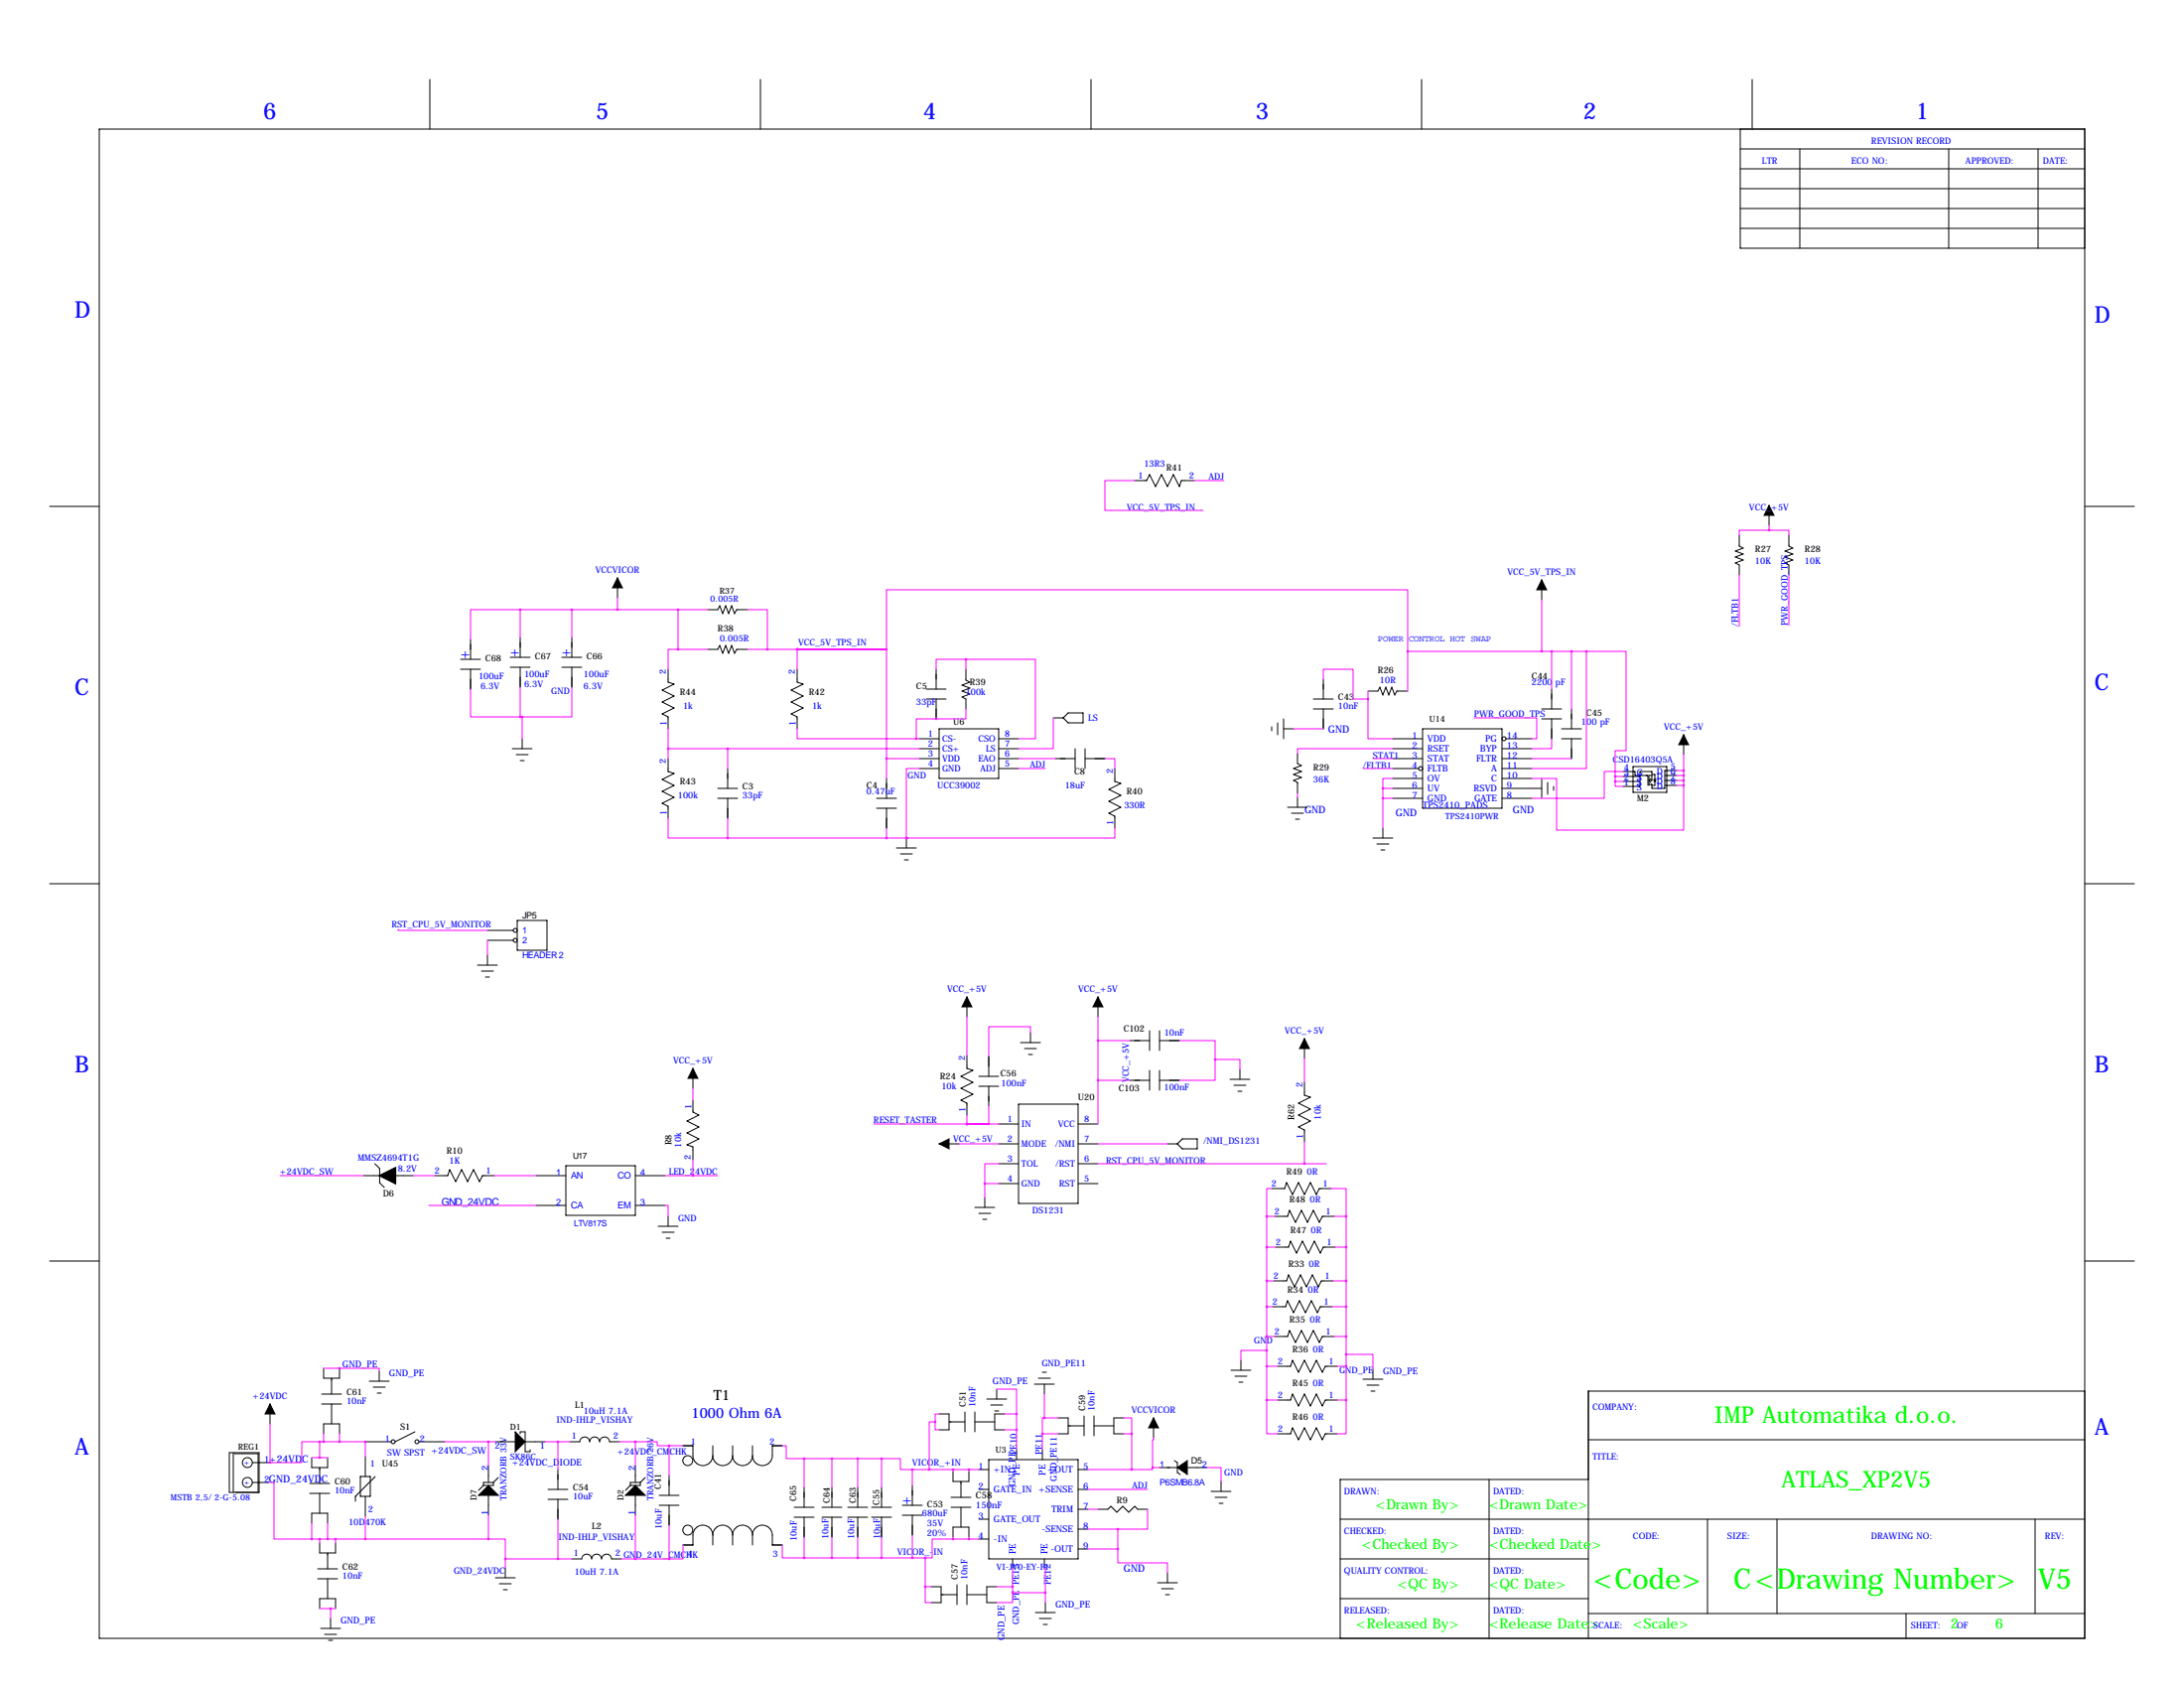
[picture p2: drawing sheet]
<svg xmlns="http://www.w3.org/2000/svg" width="559mm" height="432mm" viewBox="0 0 559 432" stroke-linecap="round" stroke-linejoin="round" font-family="sans-serif">
<g fill="none" stroke="#000" stroke-width=".25">
<path d="M25.4 33h508v386.1h-508zM110 20.3v12.7M194.6 20.3v12.7M279.1 20.3v12.7M363.7 20.3v12.7M445.3 38.1h88.1M445.3 33v30.5h88.1M448.3 20.3v12.7M460.5 38.1v25.4M498.6 38.1v25.4M521.5 38.1v25.4M445.3 48.3h88.1"/>
<path d="M445.3 43.2h88.1M445.3 53.3h88.1M445.3 58.4h88.1M12.7 129.5h12.7M290.3 122.9h3.1l.7-1.5 1.6 3.1 1.5-3.1 1.5 3.1 1.5-3.1 1.6 3.1 .5-1.6h3.3M445 136.9v2.8l1 .5-2 .8 2 .7-2 .8 2 .8-2 .7 1 .5v2.6M452.6 129.3v5.1M457.7 136.9v2.8l1 .5-2 .8 2 .7-2 .8 2 .8-2 .7 1 .5v2.6M533.4 129.5h12.7M158 147.8v5.1M181.1 156h2.5l.5-1.1 .8 2.1 .8-2.1 .7 2.1 .8-2.1 .8 2.1 .5-1h2.8M394.5 148.3v5.1"/>
<path d="M117.9 168.7h5M117.9 171.2h5M120.4 163.6v5.1M120.4 171.2v5.1M130.6 168.1h5M130.6 170.7h5M133.1 163.1v5M133.1 170.7v5.1M143.8 168.1h5M143.8 170.7h5M146.3 163.1v5M146.3 170.7v5.1"/>
<path d="M170.9 171.2v3.3l1.6 .5-3.1 1.5 3.1 1.6-3.1 1.5 3.1 1.5-3.1 1.5 1.5 .8v3M181.1 166.1h2.5l.5-1 .8 2 .8-2 .7 2 .8-2 .8 2 .5-1h2.8M204 171.2v3.3l1.5 .5-3.1 1.5 3.1 1.6-3.1 1.5 3.1 1.5-3.1 1.5 1.6 .8v3M237 176.3h5.1M237 178.8h5.1M239.5 171.2v5.1M239.5 178.8v5.1M247.1 171.2v2.8l1.1 .5-2.1 .8 2.1 .7-2.1 .8 2.1 .7-2.1 .8 1 .5v2.6M336 178.8h5.1M338.6 173.7v5.1M350 176.8h2.6l.5-1 .7 2 .8-2 .7 2 .8-2 .8 2 .5-1h2.8M397 176.3v5.1"/>
<path d="M131.1 191.5h5M132.1 193h3M133.1 194.6h1M133.6 189v2.5M170.9 194.1v3.3l1.6 .5-3.1 1.5 3.1 1.5-3.1 1.5 3.1 1.6-3.1 1.5 1.5 .7v3.1M186.2 196.6v5.1M226.8 199.1v5.1M235.2 189h5.1M235.2 191.5h5.1M235.2 194.1h5.1M235.2 196.6h5.1M240.3 186.4h15.2v12.7h-15.2z"/>
<path d="M255.5 189h5.1M255.5 191.5h5.1M255.5 194.1h5.1M255.5 196.6h5.1M269.5 183.6h2.5M270 194.1h5.1M273.3 182.4h3.8v2.5h-3.8l-1.3-1.3zM275.1 191.5v5.1M277.6 194.1h5.1M277.6 191.5v5.1M285.2 196.6v3.3l1.6 .5-3.1 1.5 3.1 1.6-3.1 1.5 3.1 1.5-3.1 1.5 1.5 .8v3M325.4 185.9v1"/>
<path d="M326.9 184.9v3.1M328.4 186.4h2.6M328.4 183.9v5.1M332 192.8v2.5l1 .5-2 .8 2 .8-2 .7 2 .8-2 .7 1 .6v2.7M336 181.4h5.1M338.6 181.4v5M356.4 199.1h7.6M356.4 189h7.6M356.4 191.5h7.6M356.4 194.1h7.6M356.4 196.6h6.6M364 186.4h20.3v20.4h-20.3z"/>
<path d="M384.3 199.1h7.6M384.3 191.5h7.6M384.3 194.1h7.6M384.3 196.6h7.6M385.3 189h6.6M394.5 181.4h5M394.5 183.9h5M394.5 199.1v5.1M397 183.9v5.1M399.5 186.4h5.1M399.5 189h5.1M402.1 181.4v5"/>
<path d="M402.1 189v5.1M415.3 197.4h3v1h3.3v2.5M415.3 198.6h4.3M415.3 199.9h4.3M417.8 196.1h8.7v6.6h-8.7zM421.1 198.4h.1M421.9 199.6h.8v-2.2h-3.1v3.8h-4.3M421.9 199.6l.5 .6M422.4 199.1l-.5 .5M422.7 198.4h-.8v2.5M422.7 198.1h.7v1.3M423.2 199.9h.5"/>
<path d="M423.2 199.4h.5l-.3 .5zM423.4 199.9v1h-.7M426 198.4h3M426 199.6h3M429 197.1h-3v4.6h-3.3v-1h-.8M430.8 188v5M183.6 201.7h5.1M183.6 204.2h5.1M186.2 204.2v5.1M224.3 204.2h5.1M224.3 206.8h5.1M226.8 206.8v5"/>
<path d="M229.4 216.9h5M230.4 218.4h3M231.4 220h1M231.9 214.4v2.5M329.4 206.5h5.1M330.5 208h3M331.5 209.5h1M332 204v2.5M351.3 214.4h5.1M352.3 215.9h3M353.3 217.4h1M353.8 211.8v2.6"/>
<path d="M356.4 201.7h7.6M356.4 204.2h7.6M384.3 201.7h10.2M384.3 204.2h7.6M396 200.2v3M397.5 201.2v1M426 200.9h3M12.7 226.1h12.7M124.7 238h6.6M132.3 235.5h7.7v7.6h-7.7zM533.4 226.1h12.7M122.2 246.9h5.1"/>
<path d="M123.2 248.4h3M124.2 249.9h1M124.7 240.5h6.6M124.7 244.3v2.6M247.4 255v5.1M280.9 255v5.1M177.3 273.3v5.1M247.4 270v3.3l1.5 .5-3 1.5 3 1.6-3 1.5 3 1.5-3 1.5 1.5 .8v3M250.4 277.9h5.1M250.4 275.3h5.1M253 270.3v5M253 277.9v5.1"/>
<path d="M261.1 266.7h5.1M262.1 268.2h3.1M263.1 269.7h1.1M263.7 264.2v2.5M289.1 266.2h5M289.1 276.4h5M294.1 263.7v5M294.1 273.8v5.1M296.7 266.2h5.1M296.7 263.7v5M296.7 273.8v5.1M296.7 276.4h5.1"/>
<path d="M314.7 276.1h5.1M315.7 277.6h3.1M316.7 279.1h1.1M317.2 273.6v2.5M333.8 265.7v5.1M333.8 276.9v3.3l1.5 .5-3.1 1.5 3.1 1.5-3.1 1.5 3.1 1.6-3.1 1.5 1.6 .8v3M95.9 297.7l1.2 1.2v3.7l1.2 1.2M144.8 298.2h17.8v12.7h-17.8zM177.3 281.4v3.1l1.5 .7-3 1.6 3 1.5-3 1.5 3 1.5-3 1.6 1.5 .5v3.3M240.3 292.6h5.1M255.5 287.5h5.1M255.5 292.6h5.1"/>
<path d="M255.5 297.7h5.1M260.6 282.4h15.2v25.4h-15.2zM275.8 287.5h5.1M275.8 292.6h5.1M275.8 297.7h5.1M298.7 292.6h2.5M301.2 292.6l1.3-1.3h3.8v2.6h-3.8zM93.1 300.7h4M101.2 300.7h4.6M111.3 300.7h3.3l.5-1.5 1.5 3.1 1.5-3.1 1.5 3.1 1.6-3.1 1.5 3.1 .7-1.6h3.1M137.2 300.7h7.6M137.2 308.4h7.6"/>
<path d="M162.6 300.7h7.6M162.6 308.4h7.6M168.4 313.7h5.1M169.4 315.2h3.1M170.4 316.7h1M170.9 311.1v2.6M249.4 308.9h5.1M250.4 310.4h3.1M251.5 311.9h1M252 306.3v2.6M255.5 302.8h5.1M275.8 302.8h5.1"/>
<path d="M325.4 304h3.3l.5-1.5 1.5 3.1 1.5-3.1 1.6 3.1 1.5-3.1 1.5 3.1 .8-1.6h3M326.1 311.1h3.3l.5-1.5 1.6 3.1 1.5-3.1 1.5 3.1 1.5-3.1 1.6 3.1 .7-1.6h3.1M326.4 319h3.3l.5-1.5 1.5 3 1.5-3 1.6 3 1.5-3 1.5 3 .8-1.5h3M12.7 322.6h12.7M325.6 334.3h3.3l.5-1.6 1.6 3.1 1.5-3.1 1.5 3.1 1.5-3.1 1.6 3.1 .7-1.5h3.1M325.9 327.7h3.3l.5-1.6 1.5 3.1 1.5-3.1 1.6 3.1 1.5-3.1 1.5 3.1 .8-1.5h3M533.4 322.6h12.7M69.1 359.2v5M82.3 356.6h5.1M82.3 359.2h5.1M82.8 350v2.6h4.1v-2.6M84.8 352.6v4"/>
<path d="M84.8 359.2v5M94.5 353.3h5.1M95.5 354.8h3.1M96.5 356.4h1M97 350.8v2.5M252.5 357.9h5.1M253.5 359.4h3M255 355.3v2.6M264.7 354.1h5M265.7 352.6h3M266.7 351h1M267.2 354.1v2.5"/>
<path d="M315 350.5h5M316 352h3M317 353.6h1M317.5 348v2.5M326.1 341.9h3.3l.5-1.5 1.6 3 1.5-3 1.5 3 1.5-3 1.6 3 .7-1.5h3.1M326.9 349.5h3.3l.5-1.5 1.5 3 1.6-3 1.5 3 1.5-3 1.5 3 .8-1.5h3M326.9 358.1h3.3l.5-1.5 1.5 3.1 1.6-3.1 1.5 3.1 1.5-3.1 1.5 3.1 .8-1.6h3M348.7 352.8h5.1M349.8 354.3h3M350.8 355.9h1M351.3 350.3v2.5M533.4 355.9h-127v63.2"/>
<path d="M58.7 371.6h7.6v10.2h-7.6zM59.7 371.6v10.2M59.9 371.9h6.1v9.6M64.5 379.2h4.3M64.5 374.1h4.3M79.2 379.5h5.1M79.8 372.9v2.5h4v-2.5M81.8 375.4v4.1M82.8 366.8v-2.6h4.1v2.6M92.2 377.7h2.5v5.1h-2.5zM93.5 368.8h6.6M93.5 372.6v5.1"/>
<path d="M96 377.7l-5.1 5.1v1.2M106.2 366.3l-5.1 2.5M107.2 368.8h6.6M123.7 380l-1.3 1.3M125 374.9v4.3M126.2 379.2h-2.5v.8M126.2 379.2v.8h-2.5M126.7 368.8h5.1M127.5 378l-1.3 1.2M133.1 366.8v-.5h1.3v5h1.2v-.5M134.4 368.8h5M142.7 375.9v5.1"/>
<path d="M145.8 368.8h2.5a1.27 1.27 0 0 1 1.3-1.2 1.27 1.27 0 0 1 1.3 1.2 1.27 1.27 0 0 1 1.2-1.2 1.27 1.27 0 0 1 1.3 1.2 1.27 1.27 0 0 1 1.3-1.2 1.27 1.27 0 0 1 1.3 1.2h2.5M161.3 380l-1.3 1.3M162.6 374.9v4.3M163.8 379.2h-2.5v.8M163.8 379.2v.8h-2.5M165.1 378l-1.3 1.2M171.2 377.4v5.1M174.8 369.8h2.5a5 5 0 0 0 .6 4.2 2.54 2.54 0 0 0 2.8 .8 2.54 2.54 0 0 0 1.7-2.4M182.4 372.4a2.54 2.54 0 0 0 2.5 2.5 2.54 2.54 0 0 0 2.6-2.5M182.4 369.8v2.6M187.5 372.4a2.54 2.54 0 0 0 2.5 2.5 2.54 2.54 0 0 0 2.5-2.5M187.5 369.8v2.6"/>
<path d="M192.5 369.8v2.6M200.2 369.8h-2.6a5 5 0 0 1-.5 4.2 2.54 2.54 0 0 1-2.9 .8 2.54 2.54 0 0 1-1.7-2.4M233.4 380v5.1M240.3 361.7h2.5v4.1h-2.5M242.8 363.7h4.1M243.8 376.4v2.6h4.1v-2.6M245.9 379v4M246.9 361.2v5.1M249.4 363.7h5.1M249.4 361.2v5.1M250.4 375.9h2.6M253 373.4h22.8v25.4h-22.8z"/>
<path d="M254.5 360.9h1M257 361.7h-2.5v4.1h2.5M260.1 370.8v2.6M266.7 370.8v2.6M270.8 362.7h2.5v4.1h-2.5M273.3 364.7h4.1M275.8 375.9h2.6M277.4 362.2v5.1M279.9 364.7h5.1M279.9 362.2v5.1M287.5 362.7h-2.5v4.1h2.5M295.1 362.7v5.1"/>
<path d="M296.7 375.4h4.5M300.5 373.6l.7 .5v2.6l.8 .5M303.8 375.4h5.1M312.4 379v2.5M326.9 366.8h3.3l.5-1.5 1.5 3 1.6-3 1.5 3 1.5-3 1.5 3 .8-1.5h3M381 378.5v40.6M406.4 368.3h127M406.4 378.5h-63.5v40.6M79.2 382h5.1M79.8 389.6v-2.5h4v2.5M81.8 382v5.1M81.8 394.7v2.6h4.1v-2.6"/>
<path d="M83.8 397.3v4M93.5 382.8v5.1M125 382.5v5.1M140.2 381h5.1M140.2 383.5h5.1M142.7 383.5v5.1M146.3 398.8h2.5a1.27 1.27 0 0 1 1.3-1.2 1.27 1.27 0 0 1 1.3 1.2 1.27 1.27 0 0 1 1.3-1.2 1.27 1.27 0 0 1 1.2 1.2 1.27 1.27 0 0 1 1.3-1.2 1.27 1.27 0 0 1 1.3 1.2h2.5M162.6 382.5v5.1M168.7 385.1h5M168.7 382.5h5M171.2 385.1v5M182.4 392.7a2.54 2.54 0 0 0-2.6-2.6 2.54 2.54 0 0 0-2.5 2.6v2.5h-2.5"/>
<path d="M182.4 392.7a2.54 2.54 0 0 1 2.5-2.6 2.54 2.54 0 0 1 2.6 2.6M182.4 392.7v2.5M187.5 392.7a2.54 2.54 0 0 1 2.5-2.6 2.54 2.54 0 0 1 2.5 2.6M187.5 392.7v2.5M192.5 392.7a2.54 2.54 0 0 1 2.6-2.6 2.54 2.54 0 0 1 2.5 2.6v2.5h2.6M192.5 392.7v2.5M203.2 385.6h5.1M203.2 388.1h5.1M205.7 380.5v5.1M205.7 388.1v5.1M210.3 385.6h5.1M210.3 388.1h5.1"/>
<path d="M212.9 380.5v5.1M212.9 388.1v5.1M216.9 385.6h5.1M216.9 388.1h5.1M219.5 380.5v5.1M219.5 388.1v5.1M223 385.6h5.1M223 388.1h5.1M225.6 380.5v5.1M225.6 388.1v5.1M230.9 385.1h5.1M230.9 387.6h5.1"/>
<path d="M233.4 387.6v5.1M243.3 385.6h5.1M243.3 383h5.1M243.8 393.2v-2.5h4.1v2.5M245.9 385.6v5.1M250.4 388.6h2.6M250.4 381h2.6M250.4 393.7h2.6M259.1 398.8v2.5M267.2 398.8v2.5M275.8 381h2.6M275.8 386.1h2.6"/>
<path d="M275.8 391.2h2.6M275.8 396.2h2.6M280.9 386.1h2.6l.7-.8 1.6 1.5 1.5-1.5 1.5 1.5 1.5-1.5 .8 .8h2.5M309.9 381.5h5.1M310.9 383h3M311.9 384.6h1M342.9 388.6h190.5M342.9 398.8h63.5M436.9 388.6v24.1M454.7 388.6v24.1M520.7 388.6v24.1M81.3 401.3h5.1"/>
<path d="M81.3 403.9h5.1M81.8 411.5v-2.6h4.1v2.6M82 416.6h5.1M83.1 418.1h3M83.8 403.9v5M84.1 419.6h1M84.6 414v2.6M126.7 403.6h5.1M127.8 405.1h3M128.8 406.7h1M129.3 401.1v2.5M238.3 405.9h2.5v4.1h-2.5"/>
<path d="M240.8 407.9h4.1M244.9 405.4v5.1M247.4 405.4v5.1M247.4 407.9h5.1M255 405.9h-2.5v4.1h2.5M264.9 412.5h5.1M265.9 414h3.1M267 415.5h1M267.5 410v2.5M296.2 404.9h5M297.2 406.4h3M298.2 407.9h1"/>
<path d="M298.7 402.3v2.6M342.9 408.9h63.5M406.4 412.7h127M487.7 412.7v6.4"/>
<circle cx="363.5" cy="196.6" r=".51"/>
<circle cx="384.8" cy="189" r=".51"/>
<circle cx="131.8" cy="238" r=".51"/>
<circle cx="131.8" cy="240.5" r=".51"/>
<circle cx="63.3" cy="379.2" r="1.27"/>
<circle cx="63.3" cy="374.1" r="1.27"/>
<circle cx="100.6" cy="368.8" r=".51"/>
<circle cx="106.7" cy="368.8" r=".51"/>
<circle cx="176" cy="373.6" r="1.27"/>
<circle cx="176" cy="391.4" r="1.27"/>
</g>
<g fill="#000" stroke="#000" stroke-width=".25">
<path d="M452.6 129.3l1.3 2.5h-2.5zM158 147.8l1.3 2.6h-2.6zM394.5 148.3l1.2 2.6h-2.5zM430.8 188l1.3 2.5h-2.6zM247.4 255l1.3 2.6h-2.6zM280.9 255l1.3 2.6h-2.5zM177.3 273.3l1.3 2.5h-2.6zM333.8 265.7l1.2 2.5h-2.5zM240.3 292.6l2.5-1.3v2.6zM69.1 359.2l1.3 2.5h-2.6zM131.8 366.3l2.6 2.5-2.6 2.5zM295.1 362.7l1.3 2.6h-2.5z"/>
<path d="M301.2 375.4l2.6-1.8v3.6zM125 380l2.5 2.5h-5.1zM162.6 380l2.5 2.5h-5.1z"/>
</g>
<path d="M97.1 300.7l4.1-2v4.1z" fill="#000" stroke="#000" stroke-width=".38"/>
<g fill="none" stroke="#f0f" stroke-width=".25">
<path d="M290.3 122.9h-7.6v7.7h25.1M305.6 122.9h7.6M452.6 135.6h5.1v1.3M452.6 135.6h-7.6v1.3M452.6 134.4v1.2M133.1 156h-12.7v7.6M133.1 156h48M133.1 156v7.1M146.3 156v7.1M158 152.9v3.1M173.5 156v10.1M191.3 156h5v10.1"/>
<path d="M394.5 153.4v13.2M445 147.1v13.2M457.7 147.1v12.9M120.4 176.3v7.1h12.7M133.1 175.8v7.6M146.3 175.8v7.6h-12.7M173.5 166.1h-2.6v5.1M173.5 166.1h7.6M191.3 166.1h12.7M204 166.1h22.8v28M204 166.1h22.8v-15.2h133.4v15.7M204 166.1h.1"/>
<path d="M204 166.1v5.1M247.1 168.7h-7.6v2.5M247.1 168.7h17.8v20.3h-4.3M247.1 168.7v2.5M338.6 173.7v-2.5h7.6v7.6h3.8M350 178.8v10.2h6.4M350 176.8v2M360.2 166.6v10.2M360.2 166.6h45.7M397 166.6v9.7M402.1 166.6v14.8M405.9 166.6v30h-14"/>
<path d="M405.9 166.6h10.2v25.4h-2.8v6.6M133.1 183.4h.5M133.6 183.4v5.6M170.9 186.4v7.7M170.9 191.5h64.3M186.2 191.5v5.1M204 186.4v2.6h30.4M226.8 194.1h8.4M226.8 194.1v5M234.4 189h.8M235.2 196.6h-3.3v17.8M239.5 183.9h.1"/>
<path d="M239.5 183.9h-5.1v5.1M247.1 181.4v2.5h-7.6M260.6 194.1h9.4M260.6 196.6h6.9M269.5 183.6v7.9h-8.9M282.7 194.1h2.5v2.5M331 186.4h7.6M348.7 196.6h7.7M351.3 194.1h5.1M356.4 199.1h-2.6v2.6M356.4 191.5h-24.4v1.3M377.2 183.6h16v5.4h-1.3"/>
<path d="M391.9 199.1h6.4v13.2h32.5v-11.4M391.9 194.1h10.2M397 189v2.5h-5.1M413.3 199.9v1.3h2M413.3 198.6h2M413.3 199.9h2M413.3 198.6v1.3M415.3 197.4h-4.8v6.8h-18.6M429 198.4h1.8M429 197.1h1.8M429 199.6h1.8M430.8 193v7.9"/>
<path d="M170.9 209.3v5.1h15.3M186.2 209.3v5.1M186.2 214.4h45.7M226.8 211.8v2.6M231.9 214.4h.1M285.2 211.8v2.6h-53.3M332 202.9v1.1M353.8 201.7h2.6M353.8 204.2h2.6M353.8 201.7v10.1M391.9 201.7h.1M429 200.9h1.8"/>
<path d="M101.9 237.7v.3h22.8M124.7 240.5v3.8M177.3 278.4v3M247.4 260.1v9.9M263.7 264.2v-1.6h-10.7v7.7M280.9 260.1v27.4M280.9 276.4h8.2M280.9 266.2h8.2M301.8 266.2h9.1v4.8M310.9 271v5.4h-9.1M310.9 271h6.3v2.6M333.8 270.8v6.1"/>
<path d="M177.3 296.7v4M223.5 287.5h32M245.4 292.6h10.1M247.4 287.5h.1M247.4 285.2v2.3M253 283v4.5h-5.6M255.5 297.7h-3.5v5.1M280.9 292.6h17.8M280.9 297.7h58.4M333.8 292.1v5.6M71.6 300.7h21.5M105.8 300.7h5.5"/>
<path d="M109.7 308.4h27.5M126.5 300.7h10.7M170.2 308.4h.7v2.7M170.2 300.7h13.4M252 302.8h3.5M252 302.8v3.5M324.1 311.1v47M324.1 319h2.3M324.1 311.1h2M325.4 304h-1.3v7.1M340.6 304h3.8v7.1M341.4 311.1h3"/>
<path d="M341.6 319h2.8M344.4 311.1v47M324.1 334.3h1.5M324.1 327.7h1.8M340.9 334.3h3.5M341.1 327.7h3.3M82.8 350h4.1M86.9 350h.1M86.9 350h10.1v.8M255 355.3h5.1v6.4M267.2 356.6v6.1M324.1 358.1v8.7h2.8"/>
<path d="M324.1 358.1h2.8M324.1 345.4h-6.6v2.6M324.1 341.9h2M324.1 349.5h2.8M341.4 341.9h3M342.1 349.5h2.3M342.1 358.1h2.3M344.4 358.1v8.7h-2.3M344.4 346.5h6.9v3.8M68.8 379.2h1.3v14.5h9.7M68.8 374.1h.3M69.1 364.2v9.9"/>
<path d="M79.8 372.9h4M81.8 368.8h-4.6v5.3h-8.1M81.8 368.8h11.7M81.8 368.8v4.1M82.8 366.8v2M86.9 366.8v2M93.5 368.8h.1M93.5 368.8v3.8M113.8 368.8h12.9M125 368.8v6.1M139.4 368.8h6.4M142.7 368.8v7.1"/>
<path d="M158.5 368.8h4.1M162.6 368.8h5.5v1h3.1M162.6 368.8v6.1M171.2 369.8v7.6M171.2 369.8h3.6M200.2 369.8h1v3.3h4.5M205.7 373.1v7.4M205.7 373.1h19.9M212.9 373.1v7.4M219.5 373.1v7.4M225.6 373.1h4.8v2.8h3M225.6 373.1v7.4"/>
<path d="M233.4 375.9h17M233.4 375.9v4.1M239.3 363.7v2.1h1M239.3 363.7h-1.6v12.2M240.3 361.7h-1v2M243.8 375.9v.5M247.9 375.9v.5M257 365.8h3.1M257 361.7h3.1M260.1 361.7v9.1M266.7 366.8h4.1M266.7 366.8v4"/>
<path d="M267.2 362.7h-.5v4.1M267.2 362.7h3.6M278.4 375.9h11.2M287.5 362.7h2.1v4.1M287.5 366.8h2.1M289.6 366.8v9.1M294.9 375.4v.5h-5.3M294.9 375.4h1.8M295.1 367.8v.5h-.2v7.1M308.9 375.4h3.5v3.6M79.8 393.7h45.2M79.8 389.6v4.1"/>
<path d="M81.8 393.7v1M83.8 389.6v4.1M85.9 393.7v1M93.5 387.9v5.8M125 393.7h4.3v5.1M125 387.6v6.1M129.3 398.8v2.3M129.3 398.8h17M142.7 388.6v10.2M159 398.8h12.2M162.6 387.6v11.2M171.2 390.1v8.7"/>
<path d="M174.8 395.2v3.6h-3.6M200.2 395.2v3.3h5.5M205.7 398.5h31M205.7 393.2v5.3M212.9 393.2v5.3M219.5 393.2v5.3M225.6 393.2v5.3M233.4 392.7v5.8M236.7 398.5v7.4M243.8 393.7h-5.3v4.8h-1.8M243.8 393.7h6.6M243.8 393.2v.5"/>
<path d="M247.9 393.2v.5M278.4 386.1h2.5M278.4 396.2h7.6M278.4 391.2h7.6M278.4 381h15.2M286 396.2v3.6h12.7v2.5M286 391.2v5M293.6 386.1v5.1h-7.6M81.8 411.5h4.1M84.6 411.5v2.5M236.7 405.9h1.6M236.7 405.9v4.1h1.6"/>
<path d="M255 405.9h4.1M259.1 407.4v2.6h-4.1M259.1 401.3v6.1M259.1 407.4h8.4M267.2 401.3h.3v6.1M267.5 407.4v2.6"/>
</g>
<path d="M413.2 198.6a.05 .05 0 0 0 .1 0 .05 .05 0 0 0-.1 0zM413.2 199.9a.05 .05 0 0 0 .1 0 .05 .05 0 0 0-.1 0zM196.3 166.1a.05 .05 0 0 0 .1 0 .05 .05 0 0 0-.1 0zM203.9 166.1a.05 .05 0 0 0 .1 0 .05 .05 0 0 0-.1 0zM247.1 168.7a.05 .05 0 0 0 .1 0 .05 .05 0 0 0-.1 0zM234.4 189a.05 .05 0 0 0 .1 0 .05 .05 0 0 0-.1 0zM360.1 166.6a.05 .05 0 0 0 .1 0 .05 .05 0 0 0-.1 0zM203.9 166.1a.05 .05 0 0 0 .1 0 .05 .05 0 0 0-.1 0zM170.9 191.5a.05 .05 0 0 0 .1 0 .05 .05 0 0 0-.1 0zM394.4 166.6a.05 .05 0 0 0 .1 0 .05 .05 0 0 0-.1 0zM452.6 135.6a.05 .05 0 0 0 .1 0 .05 .05 0 0 0-.1 0zM93.4 368.8a.05 .05 0 0 0 .1 0 .05 .05 0 0 0-.1 0zM93.4 393.7a.05 .05 0 0 0 .1 0 .05 .05 0 0 0-.1 0zM333.7 297.7a.05 .05 0 0 0 .1 0 .05 .05 0 0 0-.1 0zM251.9 302.8a.05 .05 0 0 0 .1 0 .05 .05 0 0 0-.1 0zM236.7 405.9a.05 .05 0 0 0 .1 0 .05 .05 0 0 0-.1 0zM236.7 398.5a.05 .05 0 0 0 .1 0 .05 .05 0 0 0-.1 0zM243.8 393.7a.05 .05 0 0 0 .1 0 .05 .05 0 0 0-.1 0zM243.8 375.9a.05 .05 0 0 0 .1 0 .05 .05 0 0 0-.1 0zM239.2 363.7a.05 .05 0 0 0 .1 0 .05 .05 0 0 0-.1 0zM237.7 375.9a.05 .05 0 0 0 .1 0 .05 .05 0 0 0-.1 0zM289.5 366.8a.05 .05 0 0 0 .1 0 .05 .05 0 0 0-.1 0zM289.5 375.9a.05 .05 0 0 0 .1 0 .05 .05 0 0 0-.1 0zM79.7 393.7a.05 .05 0 0 0 .1 0 .05 .05 0 0 0-.1 0zM85.8 393.7a.05 .05 0 0 0 .1 0 .05 .05 0 0 0-.1 0zM86.8 368.8a.05 .05 0 0 0 .1 0 .05 .05 0 0 0-.1 0zM142.7 398.8a.05 .05 0 0 0 .1 0 .05 .05 0 0 0-.1 0zM162.5 368.8a.05 .05 0 0 0 .1 0 .05 .05 0 0 0-.1 0zM162.5 398.8a.05 .05 0 0 0 .1 0 .05 .05 0 0 0-.1 0zM225.5 398.5a.05 .05 0 0 0 .1 0 .05 .05 0 0 0-.1 0zM225.5 373.1a.05 .05 0 0 0 .1 0 .05 .05 0 0 0-.1 0zM219.4 398.5a.05 .05 0 0 0 .1 0 .05 .05 0 0 0-.1 0zM212.8 398.5a.05 .05 0 0 0 .1 0 .05 .05 0 0 0-.1 0zM205.7 398.5a.05 .05 0 0 0 .1 0 .05 .05 0 0 0-.1 0zM205.7 373.1a.05 .05 0 0 0 .1 0 .05 .05 0 0 0-.1 0zM212.8 373.1a.05 .05 0 0 0 .1 0 .05 .05 0 0 0-.1 0zM219.4 373.1a.05 .05 0 0 0 .1 0 .05 .05 0 0 0-.1 0zM124.9 393.7a.05 .05 0 0 0 .1 0 .05 .05 0 0 0-.1 0zM86.8 350a.05 .05 0 0 0 .1 0 .05 .05 0 0 0-.1 0zM267.4 407.4a.05 .05 0 0 0 .1 0 .05 .05 0 0 0-.1 0zM124.9 368.8a.05 .05 0 0 0 .1 0 .05 .05 0 0 0-.1 0zM142.7 368.8a.05 .05 0 0 0 .1 0 .05 .05 0 0 0-.1 0z" fill="#f0f" stroke="#f0f" stroke-width=".63"/>
<g font-size="7.3" fill="#0f0">
<text x="407.7" y="406.4">&lt;Code&gt;</text>
<text x="443.5" y="406.4">C&lt;Drawing Number&gt;</text>
<text x="521.4" y="406.4">V5</text>
</g>
<g font-size="5.9" fill="#00f">
<text x="67.3" y="30.5">6</text>
<text x="152.4" y="30.5">5</text>
<text x="236.2" y="30.5">4</text>
<text x="321.3" y="30.5">3</text>
<text x="405.1" y="30.5">2</text>
<text x="490.2" y="30.5">1</text>
<text x="19" y="81.3">D</text>
<text x="535.9" y="82.6">D</text>
<text x="19" y="177.8">C</text>
<text x="535.9" y="176.5">C</text>
<text x="19" y="274.3">B</text>
<text x="535.9" y="274.3">B</text>
<text x="535.9" y="367">A</text>
<text x="19" y="372.1">A</text>
</g>
<g font-size="5.9" fill="#0f0">
<text x="438.7" y="364">IMP Automatika d.o.o.</text>
<text x="455.8" y="380.5">ATLAS_XP2V5</text>
</g>
<g font-size="3.6" fill="#00f">
<text x="130.6" y="167.9">+</text>
<text x="143.8" y="167.9">+</text>
<text x="117.9" y="168.4">+</text>
<text x="176.9" y="362.7">1000 Ohm 6A</text>
<text x="230.9" y="384.8">+</text>
</g>
<text font-size="3.6" x="182.6" y="358.1">T1</text>
<g font-size="3.6" fill="#0f0">
<text x="352" y="386.1">&lt;Drawn By&gt;</text>
<text x="381" y="386.1">&lt;Drawn Date&gt;</text>
<text x="348.4" y="396.2">&lt;Checked By&gt;</text>
<text x="381" y="396.2">&lt;Checked Date&gt;</text>
<text x="357.6" y="406.4">&lt;QC By&gt;</text>
<text x="381" y="406.4">&lt;QC Date&gt;</text>
<text x="347" y="416.6">&lt;Released By&gt;</text>
<text x="381" y="416.6">&lt;Release Date&gt;</text>
<text x="417.8" y="416.6">&lt;Scale&gt;</text>
<text x="499.1" y="416.6">2</text>
<text x="510.5" y="416.6">6</text>
</g>
<g font-size="2.6" fill="#00f">
<text x="339.9" y="187.5">GND</text>
<text x="333.8" y="208">GND</text>
<text x="357.1" y="208.8">GND</text>
<text x="387.1" y="208">GND</text>
<text x="113" y="308.4">GND_24VDC</text>
<text x="287.5" y="402.1">GND</text>
</g>
<g font-size="2.4" fill="#00f">
<text x="361.4" y="189">1</text>
<text x="361.4" y="191.5">2</text>
<text x="365.3" y="189.8">VDD</text>
<text x="380" y="189.8">PG</text>
<text x="385.6" y="191.5">13</text>
<text x="385.6" y="189">14</text>
<text x="361.4" y="194.1">3</text>
<text x="361.4" y="196.6">4</text>
<text x="365.3" y="192.3">RSET</text>
<text x="365.3" y="194.9">STAT</text>
<text x="365.3" y="197.4">FLTB</text>
<text x="377.7" y="194.9">FLTR</text>
<text x="378.7" y="192.3">BYP</text>
<text x="381.5" y="197.4">A</text>
<text x="385.6" y="196.6">11</text>
<text x="385.6" y="194.1">12</text>
<text x="361.4" y="199.1">5</text>
<text x="361.4" y="201.7">6</text>
<text x="365.3" y="200">OV</text>
<text x="365.3" y="202.5">UV</text>
<text x="377.1" y="202.5">RSVD</text>
<text x="381.5" y="200">C</text>
<text x="385.6" y="201.7">9</text>
<text x="385.6" y="199.1">10</text>
<text x="361.4" y="204.2">7</text>
<text x="364" y="206.8">TPS2410_PADS</text>
<text x="365.3" y="205">GND</text>
<text x="377.2" y="205">GATE</text>
<text x="385.6" y="204.2">8</text>
<text x="142.3" y="300.7">1</text>
<text x="146" y="301.5">AN</text>
<text x="158" y="301.5">CO</text>
<text x="163.8" y="300.7">4</text>
<text x="142.3" y="308.4">2</text>
<text x="146" y="309.1">CA</text>
<text x="158" y="309.1">EM</text>
<text x="163.8" y="308.4">3</text>
<text x="87.6" y="349.7">GND_PE</text>
<text x="99.6" y="352">GND_PE</text>
<text x="353.8" y="351.5">GND_PE</text>
<text x="254" y="354.1">GND_PE</text>
<text x="126.7" y="370.5">2</text>
<text x="138.2" y="370.5">1</text>
<text x="67.6" y="374.1">1+24VDC</text>
<text x="125" y="376.2" transform="rotate(-90 125 376.2)">2</text>
<text x="131" y="374.9">+24VDC_DIODE</text>
<text x="162.6" y="376.2" transform="rotate(-90 162.6 376.2)">2</text>
<text x="250.4" y="375.9">1</text>
<text x="254.3" y="376.8">+IN</text>
<text x="260.9" y="377.4" transform="rotate(-90 260.9 377.4)">PE</text>
<text x="266.7" y="372.1" transform="rotate(-90 266.7 372.1)">PE11</text>
<text x="267.5" y="377.4" transform="rotate(-90 267.5 377.4)">PE</text>
<text x="268.1" y="376.8">+OUT</text>
<text x="277.1" y="375.9">5</text>
<text x="67.6" y="379.2">2GND_24VDC</text>
<text x="250.4" y="381">2</text>
<text x="254.3" y="381.8">GATE_IN</text>
<text x="259.8" y="380.3" transform="rotate(-90 259.8 380.3)">GND_PEPE10</text>
<text x="265.7" y="381.8">+SENSE</text>
<text x="277.1" y="381">6</text>
<text x="125" y="387.7" transform="rotate(-90 125 387.7)">1</text>
<text x="162.6" y="387.7" transform="rotate(-90 162.6 387.7)">1</text>
<text x="249.7" y="385.7">150nF</text>
<text x="250.4" y="388.6">3</text>
<text x="254.3" y="389.5">GATE_OUT</text>
<text x="269" y="386.9">TRIM</text>
<text x="277.1" y="386.1">7</text>
<text x="250.4" y="393.7">4</text>
<text x="254.3" y="394.5">-IN</text>
<text x="266.6" y="392">-SENSE</text>
<text x="277.1" y="391.2">8</text>
<text x="259.9" y="397.5" transform="rotate(-90 259.9 397.5)">PE</text>
<text x="268" y="397.5" transform="rotate(-90 268 397.5)">PE</text>
<text x="268.9" y="397.1">-OUT</text>
<text x="277.1" y="396.2">9</text>
<text x="260.7" y="405.5" transform="rotate(-90 260.7 405.5)">PE13</text>
<text x="268.9" y="405.5" transform="rotate(-90 268.9 405.5)">PE12</text>
<text x="270" y="411.2">GND_PE</text>
<text x="87.1" y="415.3">GND_PE</text>
<text x="257" y="419.7" transform="rotate(-90 257 419.7)">GND_PE</text>
</g>
<text font-size="2.4" x="249.7" y="383.3">C58</text>
<g font-size="2.3" fill="#00f">
<text x="450.8" y="41.9">LTR</text>
<text x="473.7" y="41.9">ECO NO:</text>
<text x="478.8" y="36.8">REVISION RECORD</text>
<text x="502.9" y="41.9">APPROVED:</text>
<text x="522.7" y="41.9">DATE:</text>
<text x="292.7" y="119.5">13R3</text>
<text x="291.2" y="122.5">1</text>
<text x="304.2" y="122.4">2</text>
<text x="309.2" y="122.7">ADJ</text>
<text x="288.3" y="130.6">VCC_5V_TPS_IN</text>
<text x="447.5" y="130.6">VCC_+5V</text>
<text x="152.3" y="146.6">VCCVICOR</text>
<text x="385.7" y="147.1">VCC_5V_TPS_IN</text>
<text x="449.1" y="144.3">10K</text>
<text x="461.8" y="144.3">10K</text>
<text x="444.8" y="160.3" transform="rotate(-90 444.8 160.3)">/FLTB1</text>
<text x="457.5" y="160" transform="rotate(-90 457.5 160)">PWR_GOOD_TPS</text>
<text x="184.1" y="164.1">0.005R</text>
<text x="204.2" y="165.2">VCC_5V_TPS_IN</text>
<text x="352.6" y="164.1">POWER CONTROL HOT SWAP</text>
<text x="122.4" y="173.8">100uF</text>
<text x="134.1" y="173.3">100uF</text>
<text x="149.4" y="173.3">100uF</text>
<text x="170.4" y="172.5" transform="rotate(-90 170.4 172.5)">2</text>
<text x="203.5" y="172.5" transform="rotate(-90 203.5 172.5)">2</text>
<text x="122.9" y="176.4">6.3V</text>
<text x="134.1" y="175.9">6.3V</text>
<text x="141" y="177.6">GND</text>
<text x="149.4" y="176.4">6.3V</text>
<text x="247.1" y="177.9">100k</text>
<text x="353.1" y="174.8">10R</text>
<text x="391.9" y="175.3">2200 pF</text>
<text x="170.5" y="185.6" transform="rotate(-90 170.5 185.6)">1</text>
<text x="174.8" y="181.4">1k</text>
<text x="203.6" y="185.6" transform="rotate(-90 203.6 185.6)">1</text>
<text x="207.8" y="181.4">1k</text>
<text x="234.4" y="180.4">33pF</text>
<text x="278.4" y="184.4">LS</text>
<text x="342.4" y="181.4">10nF</text>
<text x="377.2" y="183.4">PWR_GOOD_TPS</text>
<text x="404.6" y="185.5">100 pF</text>
<text x="237.4" y="188.5">1</text>
<text x="237.4" y="191">2</text>
<text x="241" y="189.8">CS-</text>
<text x="250.3" y="189.8">CSO</text>
<text x="257" y="191">7</text>
<text x="257" y="188.5">8</text>
<text x="425.7" y="186.7">VCC_+5V</text>
<text x="170.4" y="195.4" transform="rotate(-90 170.4 195.4)">2</text>
<text x="237.4" y="193.5">3</text>
<text x="237.4" y="196.1">4</text>
<text x="241" y="192.3">CS+</text>
<text x="241" y="194.9">VDD</text>
<text x="241" y="197.4">GND</text>
<text x="250.3" y="194.9">EAO</text>
<text x="250.8" y="197.4">ADJ</text>
<text x="252.3" y="192.3">LS</text>
<text x="257" y="196.1">5</text>
<text x="257" y="193.5">6</text>
<text x="263.5" y="196.3">ADJ</text>
<text x="284.7" y="197.9" transform="rotate(-90 284.7 197.9)">2</text>
<text x="348.7" y="196.6">/FLTB1</text>
<text x="351.3" y="194.1">STAT1</text>
<text x="412.7" y="195.1">CSD16403Q5A</text>
<text x="415.5" y="197.1">4</text>
<text x="427.5" y="196.8">5</text>
<text x="221.7" y="203.3">0.47uF</text>
<text x="232.2" y="199.1">GND</text>
<text x="239.8" y="201.8">UCC39002</text>
<text x="272.5" y="201.7">18uF</text>
<text x="336" y="200.2">36K</text>
<text x="415.5" y="200.9">1</text>
<text x="415.5" y="199.6">2</text>
<text x="415.5" y="198.4">3</text>
<text x="418.8" y="202.2">S</text>
<text x="418.8" y="201">S</text>
<text x="418.8" y="199.7">S</text>
<text x="418.8" y="198.4">G</text>
<text x="423.9" y="198.2">D</text>
<text x="423.9" y="199.4">D</text>
<text x="423.9" y="200.7">D</text>
<text x="423.9" y="202">D</text>
<text x="427.5" y="198.1">6</text>
<text x="427.5" y="199.4">7</text>
<text x="427.5" y="200.7">8</text>
<text x="170.5" y="208.4" transform="rotate(-90 170.5 208.4)">1</text>
<text x="173.5" y="204.2">100k</text>
<text x="190" y="204.3">33pF</text>
<text x="287.6" y="206.8">330R</text>
<text x="284.8" y="211" transform="rotate(-90 284.8 211)">1</text>
<text x="100.2" y="237.2">RST_CPU_5V_MONITOR</text>
<text x="133.6" y="238.8">1</text>
<text x="133.6" y="241.3">2</text>
<text x="133.6" y="245.1">HEADER 2</text>
<text x="242.3" y="253.7">VCC_+5V</text>
<text x="275.9" y="253.7">VCC_+5V</text>
<text x="297.9" y="264.9">10nF</text>
<text x="328.7" y="264.4">VCC_+5V</text>
<text x="172.2" y="272">VCC_+5V</text>
<text x="246.9" y="271.3" transform="rotate(-90 246.9 271.3)">2</text>
<text x="240.9" y="278.6">10k</text>
<text x="256.2" y="277.9">100nF</text>
<text x="288.8" y="276.8" transform="rotate(-90 288.8 276.8)">VCC_+5V</text>
<text x="297.8" y="278.9">100nF</text>
<text x="333.2" y="278.2" transform="rotate(-90 333.2 278.2)">2</text>
<text x="176.9" y="283.6" transform="rotate(-90 176.9 283.6)">1</text>
<text x="223.5" y="287.3">RESET_TASTER</text>
<text x="247" y="284.4" transform="rotate(-90 247 284.4)">1</text>
<text x="257.8" y="287">1</text>
<text x="277.4" y="287">8</text>
<text x="337.9" y="286.4" transform="rotate(-90 337.9 286.4)">10k</text>
<text x="174.2" y="293.5" transform="rotate(-90 174.2 293.5)">10k</text>
<text x="243.8" y="292.1">VCC_+5V</text>
<text x="257.8" y="292.1">2</text>
<text x="261.4" y="288.3">IN</text>
<text x="261.4" y="293.4">MODE</text>
<text x="269.9" y="293.4">/NMI</text>
<text x="270.7" y="288.3">VCC</text>
<text x="277.4" y="292.1">7</text>
<text x="307.8" y="292.6">/NMI_DS1231</text>
<text x="333.3" y="291.2" transform="rotate(-90 333.3 291.2)">1</text>
<text x="91.6" y="296.9">MMSZ4694T1G</text>
<text x="101.8" y="299.7">8.2V</text>
<text x="114.9" y="297.7">1K</text>
<text x="176.8" y="296.7" transform="rotate(-90 176.8 296.7)">2</text>
<text x="257.8" y="297.2">3</text>
<text x="261.4" y="298.5">TOL</text>
<text x="270.1" y="298.5">/RST</text>
<text x="277.4" y="297.2">6</text>
<text x="283" y="297.7">RST_CPU_5V_MONITOR</text>
<text x="71.6" y="300.5">+24VDC_SW</text>
<text x="111.3" y="300.2">2</text>
<text x="124.3" y="300.3">1</text>
<text x="171.1" y="300.5">LED_24VDC</text>
<text x="257.8" y="302.3">4</text>
<text x="261.4" y="303.6">GND</text>
<text x="271" y="303.6">RST</text>
<text x="277.4" y="302.3">5</text>
<text x="325.4" y="303.5">2</text>
<text x="334.4" y="300.5">0R</text>
<text x="338.4" y="303.6">1</text>
<text x="264.1" y="310.5">DS1231</text>
<text x="326.1" y="310.6">2</text>
<text x="335.2" y="307.6">0R</text>
<text x="339.2" y="310.7">1</text>
<text x="173.5" y="312.4">GND</text>
<text x="335.4" y="315.5">0R</text>
<text x="326.4" y="318.5">2</text>
<text x="339.4" y="318.6">1</text>
<text x="325.9" y="327.2">2</text>
<text x="334.9" y="324.1">0R</text>
<text x="338.9" y="327.3">1</text>
<text x="325.6" y="333.8">2</text>
<text x="334.7" y="330.7">0R</text>
<text x="338.7" y="333.9">1</text>
<text x="326.1" y="341.4">2</text>
<text x="335.2" y="338.3">0R</text>
<text x="339.2" y="341.5">1</text>
<text x="320.9" y="343.8">GND</text>
<text x="335.9" y="345.9">0R</text>
<text x="266.5" y="349.6">GND_PE11</text>
<text x="326.9" y="349">2</text>
<text x="340" y="349.1">1</text>
<text x="342.6" y="351.4">GND_PE</text>
<text x="64.7" y="357.9">+24VDC</text>
<text x="88.6" y="359.2">10nF</text>
<text x="249.5" y="359.9" transform="rotate(-90 249.5 359.9)">10nF</text>
<text x="326.9" y="357.6">2</text>
<text x="335.9" y="354.6">0R</text>
<text x="340" y="357.7">1</text>
<text x="142.4" y="364.1">IND-IHLP_VISHAY</text>
<text x="149.3" y="361.8">10uH 7.1A</text>
<text x="280" y="360.9" transform="rotate(-90 280 360.9)">10nF</text>
<text x="289.5" y="361.4">VCCVICOR</text>
<text x="335.9" y="363.2">0R</text>
<text x="407.4" y="360.7">COMPANY:</text>
<text x="98.5" y="368.8">1</text>
<text x="107.4" y="368.8">2</text>
<text x="146.3" y="368">1</text>
<text x="157" y="368">2</text>
<text x="176.7" y="369.5">1</text>
<text x="196.8" y="369.5">2</text>
<text x="326.9" y="366.3">2</text>
<text x="340" y="366.4">1</text>
<text x="62.4" y="374.9">+</text>
<text x="94.7" y="375.2">1</text>
<text x="99.1" y="372.4">SW SPST +24VDC_SW</text>
<text x="158" y="372.1">+24VDC_CMCHK</text>
<text x="233.4" y="374.9">VICOR_+IN</text>
<text x="296.8" y="375.4">1</text>
<text x="307.6" y="375.4">2</text>
<text x="313.3" y="377.4">GND</text>
<text x="407.4" y="373.4">TITLE:</text>
<text x="62.4" y="380">+</text>
<text x="85.6" y="382.1">10nF</text>
<text x="146.6" y="383.6">10uF</text>
<text x="270.4" y="378.9" transform="rotate(-90 270.4 378.9)">GND_PE11</text>
<text x="289.7" y="380.7">ADJ</text>
<text x="296.7" y="380">P6SMB6.8A</text>
<text x="343.9" y="382.3">DRAWN:</text>
<text x="382" y="382.3">DATED:</text>
<text x="94.2" y="386.9">2</text>
<text x="236" y="387.9">680uF</text>
<text x="89.2" y="390.2">10D470K</text>
<text x="142.9" y="394">IND-IHLP_VISHAY</text>
<text x="169.3" y="391.2" transform="rotate(-90 169.3 391.2)">10uF</text>
<text x="203.8" y="394.2" transform="rotate(-90 203.8 394.2)">10uF</text>
<text x="211.9" y="393.7" transform="rotate(-90 211.9 393.7)">10uF</text>
<text x="218.5" y="393.7" transform="rotate(-90 218.5 393.7)">10uF</text>
<text x="225.1" y="393.7" transform="rotate(-90 225.1 393.7)">10uF</text>
<text x="237.2" y="393">20%</text>
<text x="237.2" y="390.5">35V</text>
<text x="343.9" y="392.4">CHECKED:</text>
<text x="382" y="392.4">DATED:</text>
<text x="417.8" y="393.7">CODE:</text>
<text x="442" y="393.7">SIZE:</text>
<text x="478.8" y="393.7">DRAWING NO:</text>
<text x="523.2" y="393.7">REV:</text>
<text x="146.8" y="398">1</text>
<text x="157.5" y="398">2 GND_24V_CMCHK</text>
<text x="175.9" y="398.2">4</text>
<text x="197.7" y="398.2">3</text>
<text x="229.6" y="397.8">VICOR_-IN</text>
<text x="87.6" y="403.9">10nF</text>
<text x="116.1" y="402.6">GND_24VDC</text>
<text x="147.1" y="402.9">10uH 7.1A</text>
<text x="247.5" y="404.1" transform="rotate(-90 247.5 404.1)">10nF</text>
<text x="343.9" y="402.6">QUALITY CONTROL:</text>
<text x="382" y="402.6">DATED:</text>
<text x="343.9" y="412.7">RELEASED:</text>
<text x="382" y="412.7">DATED:</text>
<text x="260.7" y="415.5" transform="rotate(-90 260.7 415.5)">GND_PE</text>
<text x="407.7" y="416.6">SCALE:</text>
<text x="488.9" y="416.6">SHEET:</text>
<text x="500.7" y="416.6">OF</text>
</g>
<g font-size="2.3">
<text x="298.4" y="120.4">R41</text>
<text x="449.1" y="141.2">R27</text>
<text x="461.8" y="141.2">R28</text>
<text x="183.6" y="161.5">R38</text>
<text x="124.2" y="169.2">C68</text>
<text x="136.9" y="168.7">C67</text>
<text x="150.1" y="168.7">C66</text>
<text x="352.6" y="172.2">R26</text>
<text x="391.9" y="173.7">C44</text>
<text x="174" y="177.9">R44</text>
<text x="207" y="177.9">R42</text>
<text x="234.4" y="176.3">C5</text>
<text x="248.1" y="175.3">R39</text>
<text x="342.4" y="179.1">C43</text>
<text x="243.9" y="185.4">U6</text>
<text x="405.9" y="183.1">C45</text>
<text x="336" y="197.1">R29</text>
<text x="174" y="200.7">R43</text>
<text x="190" y="201.9">C3</text>
<text x="221.7" y="201.7">C4</text>
<text x="274.9" y="198.2">C8</text>
<text x="288.3" y="203.3">R40</text>
<text x="418.9" y="205.1">M2</text>
<text x="133.6" y="234.9">JP5</text>
<text x="287.5" y="264">C102</text>
<text x="256" y="275.4">C56</text>
<text x="240.5" y="276.2">R24</text>
<text x="275.8" y="281.4">U20</text>
<text x="286.2" y="279.2">C103</text>
<text x="331.2" y="286.5" transform="rotate(-90 331.2 286.5)">R62</text>
<text x="171.8" y="293" transform="rotate(-90 171.8 293)">R8</text>
<text x="114.3" y="295.2">R10</text>
<text x="329.2" y="300.6">R49</text>
<text x="98" y="306.2">D6</text>
<text x="329.9" y="307.7">R48</text>
<text x="330.2" y="315.6">R47</text>
<text x="329.7" y="324.2">R33</text>
<text x="329.4" y="330.8">R34</text>
<text x="329.9" y="338.4">R35</text>
<text x="330.7" y="346">R36</text>
<text x="88.6" y="356.9">C61</text>
<text x="247.1" y="359.9" transform="rotate(-90 247.1 359.9)">C51</text>
<text x="330.7" y="354.7">R45</text>
<text x="102.4" y="365.8">S1</text>
<text x="147.1" y="360.2">L1</text>
<text x="277.6" y="360.9" transform="rotate(-90 277.6 360.9)">C59</text>
<text x="330.7" y="363.3">R46</text>
<text x="97.7" y="375.2">U45</text>
<text x="304.8" y="374.4">D5</text>
<text x="85.6" y="379.7">C60</text>
<text x="146.6" y="381.3">C54</text>
<text x="169.2" y="381" transform="rotate(-90 169.2 381)">C41</text>
<text x="203.7" y="384" transform="rotate(-90 203.7 384)">C65</text>
<text x="212.3" y="384.6" transform="rotate(-90 212.3 384.6)">C64</text>
<text x="218.9" y="384.6" transform="rotate(-90 218.9 384.6)">C63</text>
<text x="225" y="385.1" transform="rotate(-90 225 385.1)">C55</text>
<text x="237.2" y="385.6">C53</text>
<text x="285.7" y="384.6">R9</text>
<text x="151.4" y="391.2">L2</text>
<text x="87.6" y="401.6">C62</text>
<text x="245.1" y="404.1" transform="rotate(-90 245.1 404.1)">C57</text>
</g>
<g font-size="2.2" fill="#00f">
<text x="181.8" y="153.9">0.005R</text>
<text x="369.8" y="209.5">TPS2410PWR</text>
<text x="146.8" y="313.7">LTV817S</text>
<text x="130.6" y="373.4">SK86C</text>
<text x="43.7" y="383.8">MSTB 2,5/ 2-G-5.08</text>
<text x="129.5" y="383.8" transform="rotate(-90 129.5 383.8)">TRANZORB 33V</text>
<text x="167.1" y="383.8" transform="rotate(-90 167.1 383.8)">TRANZORB 26V</text>
<text x="255" y="401.6">VI-JV0-EY-F1</text>
</g>
<g font-size="2.2">
<text x="184.1" y="151.9">R37</text>
<text x="365.8" y="184.7">U14</text>
<text x="146.6" y="296.4">U17</text>
<text x="130.6" y="365.8">D1</text>
<text x="60.9" y="370.8">REG1</text>
<text x="254.8" y="371.6">U3</text>
<text x="121.9" y="383.8" transform="rotate(-90 121.9 383.8)">D7</text>
<text x="159.5" y="383.8" transform="rotate(-90 159.5 383.8)">D2</text>
</g>
</svg>
